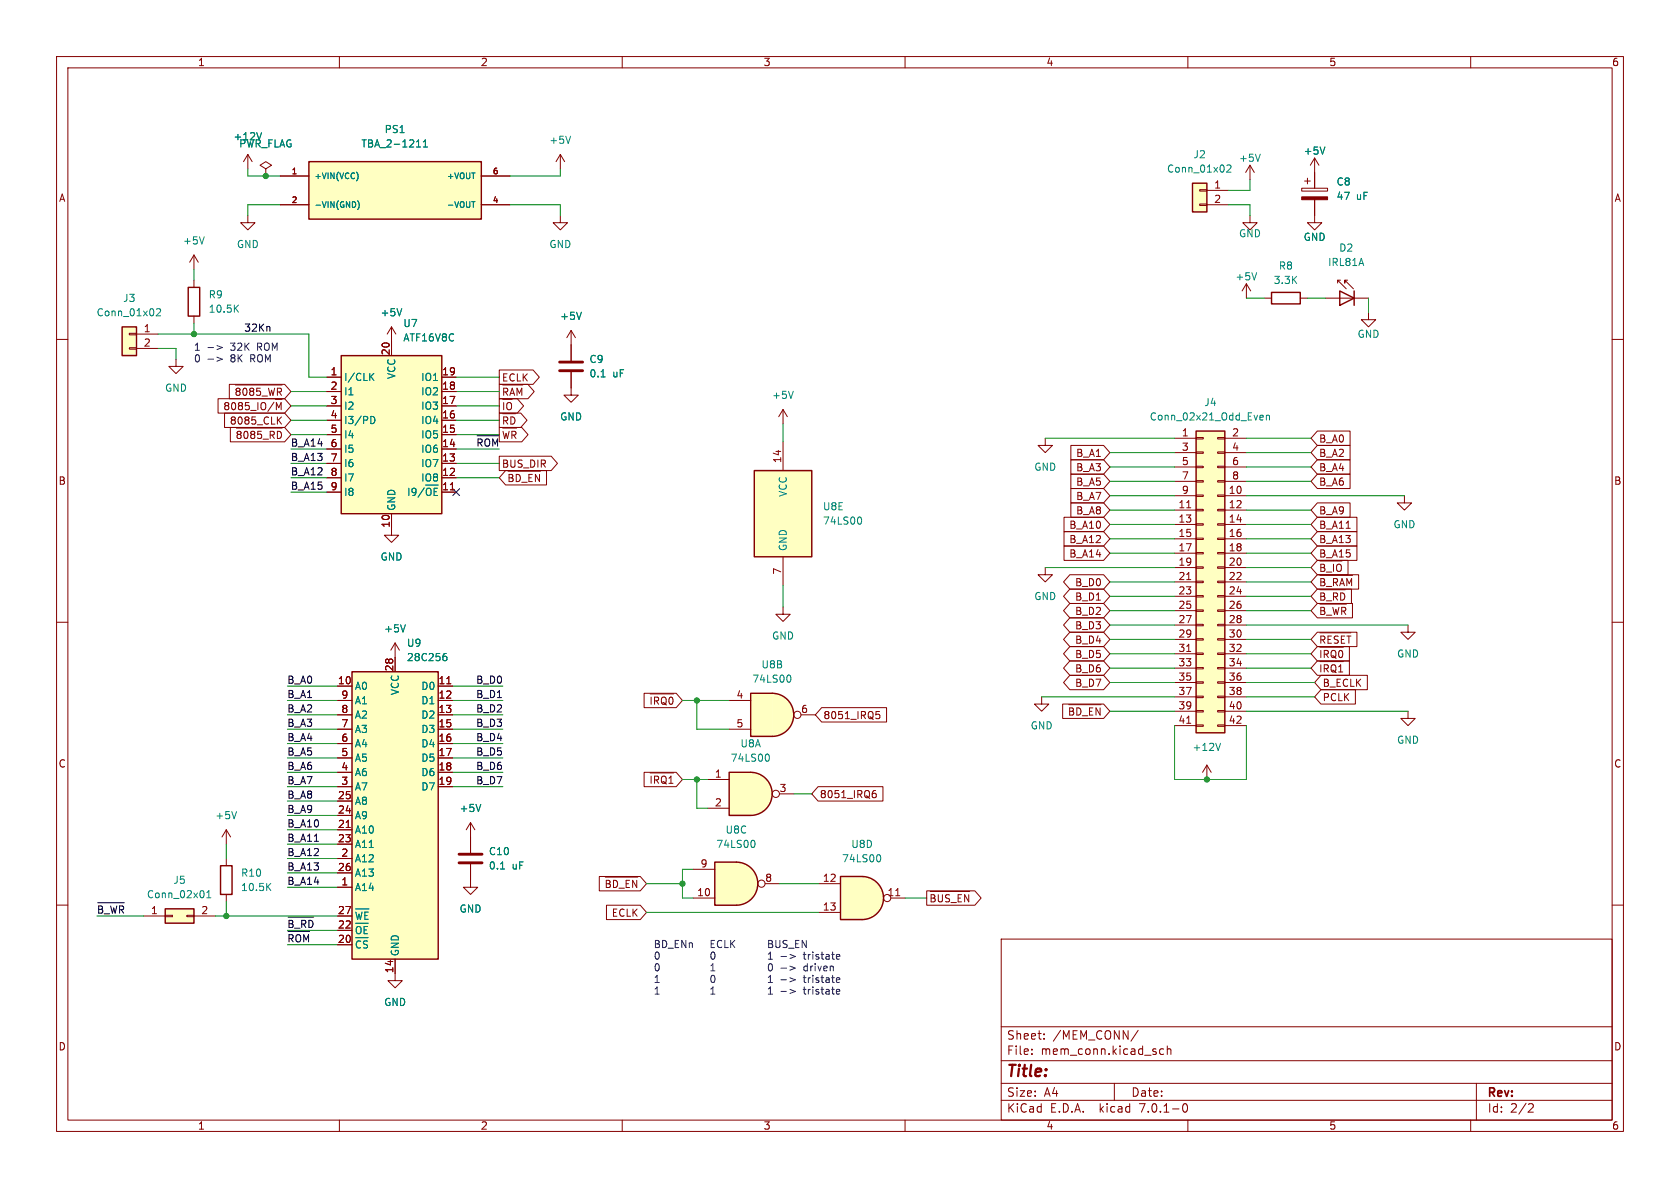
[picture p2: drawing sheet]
<svg xmlns="http://www.w3.org/2000/svg" width="297mm" height="210mm" viewBox="0 0 297 210" stroke-linecap="round" stroke-linejoin="round" font-family="sans-serif">
<g fill="none" stroke="#840000" stroke-width=".18">
<path d="M10 10h277v190h-277zM12 12h273v186h-273zM60 10v2M110 10v2M160 10v2M210 10v2M260 10v2M10 60h2M285 60h2M10 110h2M285 110h2M10 160h2"/>
<path d="M285 160h2M177 166h108v32h-108zM60 198v2M110 198v2M160 198v2M177 194.5h108M177 191.5h108M177 187.5h108M177 181.5h108M182.4 186.3v.1M182.4 185.5v.1M184.6 183.6v.1"/>
<path d="M184.6 182.8v.1M197 191.5v3M201.2 182.1l-1.3 2M205.7 185.5l-.4-.1-.3 .3v.4l.1 .2h.6M206.4 185.5l.2-.1 .3 .1 .1 .9M206.4 184.9v1.5M209.2 195.2l.2-.1a.81 .81 0 0 1 .6 .6 .81 .81 0 0 1-.3 .8l-.1 .1a.81 .81 0 0 1-.4-1.4zM210 198v2M260 198v2M261 191.5v6.5M270.4 195.1l.5 .1 .2 .3-1 1.1h1"/>
</g>
<path d="M136.5 122.6a3.8 3.8 0 0 1 3.8 3.8 3.8 3.8 0 0 1-3.8 3.8z" fill="#ffffc2" stroke="#ffffc2" stroke-width=".18"/>
<path d="M132.7 122.6h3.8v7.6h-3.8z" fill="#ffffc2"/>
<path d="M132.7 122.6h3.8a3.8 3.8 0 0 1 3.8 3.8 3.8 3.8 0 0 1-3.8 3.8h-3.8z" fill="none" stroke="#840000" stroke-width=".25"/>
<g fill="none" stroke="#840000" stroke-width=".18">
<path d="M101 58.4l-.8 1.3M101 58.4v2.6M101 58.4l.7 1.3M128.9 123.8h3.8M128.9 128.9h3.8M141.6 126.4h2.5"/>
<circle cx="141" cy="126.4" r=".63"/>
</g>
<path d="M102.8 55.2l-.4 1.3M139.5 119.3a.79 .79 0 0 1 0 1.3" fill="none" stroke="#008484" stroke-width=".18"/>
<path d="M132.7 136.5a3.8 3.8 0 0 1 3.8 3.8 3.8 3.8 0 0 1-3.8 3.8z" fill="#ffffc2" stroke="#ffffc2" stroke-width=".18"/>
<path d="M128.9 136.5h3.8v7.6h-3.8z" fill="#ffffc2"/>
<path d="M128.9 136.5h3.8a3.8 3.8 0 0 1 3.8 3.8 3.8 3.8 0 0 1-3.8 3.8h-3.8z" fill="none" stroke="#840000" stroke-width=".25"/>
<g fill="none" stroke="#840000" stroke-width=".18">
<path d="M101 65.8v4.1h1.2l-1.2 1.2-1.3-1.2h1.3M101 61v2.8M125.1 137.8h3.8M125.1 142.9h3.8M137.8 140.3h2.5"/>
<circle cx="137.2" cy="140.3" r=".63"/>
</g>
<path d="M106.3 66.6h.7M135.7 133.3a.79 .79 0 0 1 0 1.3" fill="none" stroke="#008484" stroke-width=".18"/>
<path d="M98.9 65.5h4.1M98.9 64h4.1" fill="none" stroke="#840000" stroke-width=".51"/>
<path d="M152.4 154.9a3.8 3.8 0 0 1 3.8 3.9 3.8 3.8 0 0 1-3.8 3.8z" fill="#ffffc2" stroke="#ffffc2" stroke-width=".18"/>
<path d="M148.6 154.9h3.8v7.7h-3.8z" fill="#ffffc2"/>
<path d="M148.6 154.9h3.8a3.8 3.8 0 0 1 3.8 3.9 3.8 3.8 0 0 1-3.8 3.8h-3.8z" fill="none" stroke="#840000" stroke-width=".25"/>
<g fill="none" stroke="#840000" stroke-width=".18">
<path d="M69.2 93.3v1.3h1.3l-1.3 1.3-1.3-1.3h1.3M144.8 156.2h3.8M157.5 158.8h2.5M158.4 158.3h.7M144.8 161.3h3.8"/>
<circle cx="156.8" cy="158.7" r=".63"/>
</g>
<path d="M155.4 151.1a.79 .79 0 0 1 0 1.3" fill="none" stroke="#008484" stroke-width=".18"/>
<path d="M130.2 152.4a3.8 3.8 0 0 1 3.8 3.8 3.8 3.8 0 0 1-3.8 3.8z" fill="#ffffc2" stroke="#ffffc2" stroke-width=".18"/>
<path d="M126.4 152.4h3.8v7.6h-3.8z" fill="#ffffc2"/>
<g fill="none" stroke="#840000" stroke-width=".25">
<path d="M54.6 28.6h30.5v10.1h-30.5zM210.8 32.4h2.6v5.1h-2.6zM21.6 57.8h2.5v5.1h-2.5zM33.3 50.8h2v5.1h-2zM224.8 51.7h5.1v2h-5.1zM236.9 51.4l2.5 1.3-2.5 1.3zM239.4 51.4v2.6M60.3 62.9h17.8v27.9h-17.8zM211.5 76.2h5v53.3h-5zM133.3 83.2h10.2v15.2h-10.2zM62.2 118.7h15.3v50.8h-15.3zM39 153h2v5.1h-2z"/>
<path d="M126.4 152.4h3.8a3.8 3.8 0 0 1 3.8 3.8 3.8 3.8 0 0 1-3.8 3.8h-3.8zM29.2 160.7h5.1v2.5h-5.1z"/>
</g>
<g fill="none" stroke="#840000" stroke-width=".18">
<path d="M43.8 38.1v1.3h1.3l-1.3 1.2-1.3-1.2h1.3M43.8 27.3l-.7 1.3M43.8 27.3v2.5M43.8 27.3l.8 1.3M47 29.8l1-.6-1-.6-1 .6 1 .6v1.3M47 31.1h.1M49.5 36.2h5.1M49.5 31.1h5.1M85.1 36.2h5.1M85.1 31.1h5.1M99.1 38.1v1.3h1.2l-1.2 1.2-1.3-1.2h1.3M99.1 27.3l-.8 1.3"/>
<path d="M99.1 27.3v2.5M99.1 27.3l.7 1.3M212.1 36.1h1.3v.2h-1.3zM212.1 33.5h1.3v.3h-1.3zM213.4 33.7h3.8M213.4 36.2h3.8M221 38.1v1.3h1.2l-1.2 1.2-1.3-1.2h1.3M221 29.2l-.8 1.3M221 29.2v2.6M221 29.2l.7 1.3M230.1 33.3h4.6v.5h-4.6zM230.6 32h1"/>
<path d="M231.1 31.5v1M232.4 35.3v4.1h1.3l-1.3 1.2-1.3-1.2h1.3M232.4 27.9v5.4M232.4 27.9l-.8 1.3M232.4 27.9l.8 1.3M22.9 58.9h1.2v.3h-1.2zM24.1 59.1h3.8M34.3 45.1v2.5M34.3 49.5v1.3M34.3 55.9v1.3M34.3 45.1l-.8 1.3M34.3 45.1l.8 1.3"/>
<path d="M69.2 57.8v5.1M69.2 57.8l-.7 1.3M69.2 57.8l.8 1.3M220.3 50.2l-.7 1.2M220.3 50.2v2.5M220.3 50.2l.8 1.2M223.5 52.7h1.3M229.9 52.7h1.2M234.3 52.7h7.6M236.5 50v-.5l1.5 1.6M236.5 49.5h.5M238.3 49.5h-.6v.5v-.5l1.6 1.6"/>
<path d="M241.9 55.2v1.3h1.3l-1.3 1.3-1.2-1.3h1.2M22.9 61.5h1.2v.2h-1.2zM24.1 61.6h3.8M31.1 63.5v1.3h1.3l-1.3 1.2-1.3-1.2h1.3M38.5 70.5h11.8l1.1 1.3-1.1 1.2h-11.8zM39.7 73h10.6l1.1 1.3-1.1 1.3h-10.6zM39.7 71.4l.3-.2h.2l.3 .2M40.5 67.9h9.8l1.1 1.3-1.1 1.3h-9.8zM40.7 75.6h9.6l1.1 1.2-1.1 1.3h-9.6zM41.6 68.1h8.3M41.7 68.9l.3-.3h.2l.2 .3M41.8 75.7h8.1"/>
<path d="M41.9 76.5l.2-.3h.3l.2 .3M43 68.9l.2-.3 .4 .3M43.2 76.5l.2-.3 .4 .3M43.4 71.2v.6M44.1 68.9l.3-.3h.2l.3 .3M44.3 76.5l.3-.3h.2l.2 .3M45.6 71.2v1.2M46 68.6h-.6l-.1 .6M46.2 76.2h-.6l-.1 .6M47.5 68.6l.3 1.3M48.4 71.1l-1.1 1.6M48.5 76.5l-.2-.3h-.5v1.3"/>
<path d="M48.6 68.6l-.3 1.3M48.9 72.4v-1.2l.4 .9 .4-.9v1.2M49.2 74.2l.6 .8M49.7 76.5l-.2-.2-.5-.1v1.3M49.8 68.9l-.3-.3h-.5v1.3M49.8 73.7l-.8 .7M57.8 66.7h2.5M57.8 79.4h2.5M57.8 76.8h2.5M57.8 74.3h2.5M57.8 71.8h2.5M57.8 69.2h2.5"/>
<path d="M78.1 66.7h2.5M78.1 79.4h2.5M78.1 76.8h2.5M78.1 74.3h2.5M78.1 71.8h2.5M78.1 69.2h2.5M88.3 70.5h3.2l1.1 1.3-1.1 1.2h-3.2zM88.3 67.9h5l1.1 1.3-1.1 1.3h-5zM88.3 65.4h5.9l1.1 1.3-1.1 1.2h-5.9zM88.3 73h3.8l1.1 1.3-1.1 1.3h-3.8zM88.3 75.6h3.9l1.2 1.2-1.2 1.3h-3.9zM88.9 68.1h3.5"/>
<path d="M88.9 76.2l.3 1.3M89 71.2v1.2M89 73.7v1.3M89.8 68.9l-.3-.3h-.5v1.3M90 76.2l-.3 1.3M90.1 69.9l.5-1.3 .4 1.3M90.3 73.7v1.3M90.5 76.2v1.3M91.4 69.9v-1.3l.4 .9 .4-.9v1.3M101 61v2.8M101 65.8v2.8M138.4 72.4v2.5"/>
<path d="M138.4 78.1v5.1M138.4 72.4l-.7 1.3M138.4 72.4l.8 1.3M184.8 77.5v1.2h1.3l-1.3 1.3-1.3-1.3h1.3M189.3 78.7h5.8l1.1 1.3-1.1 1.3h-5.8zM207.6 77.5h3.9M211.5 79.9h1.2v.2h-1.2zM211.5 77.3h1.2v.3h-1.2zM215.3 79.9h1.2v.2h-1.2zM215.3 77.3h1.2v.3h-1.2zM216.5 77.5h3.8M232.9 78.7h5.8v2.6h-5.8l-1.1-1.3z"/>
<path d="M232.9 76.2h5.8v2.5h-5.8l-1.1-1.2zM57.8 87h2.5M57.8 84.5h2.5M57.8 81.9h2.5M69.2 90.8v2.5M78.1 87h2.5M78.1 84.5h2.5M78.1 81.9h2.5M79.6 86.6h.7M88.3 80.6h9.1l1.2 1.3-1.2 1.3h-9.1zM89.4 83.2h7.2v2.5h-7.2l-1.1-1.2zM89.8 83.3h5.8"/>
<path d="M90.7 84.1l-.3-.2h-.4v1.2M91.9 84.2l-.2-.3h-.4v1.2M94.1 83.9h-.6v1.2M95.4 83.9v1.2l-.7-1.2v1.2M138.4 98.4v5.1M188.1 94h7l1.1 1.3-1.1 1.2h-7zM188.1 96.5h7l1.1 1.3-1.1 1.3h-7zM188.1 91.4h7l1.1 1.3-1.1 1.3h-7zM189.3 88.9h5.8l1.1 1.3-1.1 1.2h-5.8zM189.3 86.4h5.8l1.1 1.2-1.1 1.3h-5.8zM189.3 81.3h5.8l1.1 1.3-1.1 1.2h-5.8zM189.3 83.8h5.8l1.1 1.3-1.1 1.3h-5.8z"/>
<path d="M207.6 87.6h3.9M207.6 90.2h3.9M207.6 92.7h3.9M207.6 95.3h3.9M207.6 97.8h3.9M207.6 80h3.9M207.6 82.6h3.9M207.6 85.1h3.9M209.8 89.8h.7M211.5 97.7h1.2v.2h-1.2zM211.5 95.1h1.2v.3h-1.2zM211.5 92.6h1.2v.2h-1.2z"/>
<path d="M211.5 90h1.2v.3h-1.2zM211.5 87.5h1.2v.3h-1.2zM211.5 85h1.2v.2h-1.2zM211.5 82.4h1.2v.3h-1.2zM215.3 97.7h1.2v.2h-1.2zM215.3 95.1h1.2v.3h-1.2zM215.3 92.6h1.2v.2h-1.2zM215.3 90h1.2v.3h-1.2zM215.3 87.5h1.2v.3h-1.2zM215.3 85h1.2v.2h-1.2zM215.3 82.4h1.2v.3h-1.2zM216.5 87.6h3.8"/>
<path d="M216.5 90.2h3.8M216.5 92.7h3.8M216.5 95.3h3.8M216.5 97.8h3.8M216.5 80h3.8M216.5 82.6h3.8M216.5 85.1h3.8M232.9 88.9h5.8v2.5h-5.8l-1.1-1.2zM232.9 83.8h5.8v2.6h-5.8l-1.1-1.3zM232.9 81.3h5.8v2.5h-5.8l-1.1-1.2zM232.9 91.4h7v2.6h-7l-1.1-1.3zM232.9 94h7v2.5h-7l-1.1-1.2z"/>
<path d="M232.9 96.5h7v2.6h-7l-1.1-1.3zM232.9 99.1h5.4v2.5h-5.4l-1.1-1.3zM233.3 99.2h3.9M234.2 100l-.3-.3h-.4v1.3M235.7 99.7v1.3M248.3 87.6v1.3h1.3l-1.3 1.3-1.3-1.3h1.3M69.8 113.7v5M69.8 113.7l-.7 1.2M69.8 113.7l.8 1.2M138.4 107.3v1.3h1.3l-1.3 1.3-1.2-1.3h1.2M184.8 100.3v1.3h1.3l-1.3 1.3-1.3-1.3h1.3M189.1 109.2h6l1.1 1.3-1.1 1.3h-6l-1.1-1.3z"/>
<path d="M189.1 106.7h6l1.1 1.3-1.1 1.2h-6l-1.1-1.2zM189.1 104.1h6l1.1 1.3-1.1 1.3h-6l-1.1-1.3zM189.1 101.6h6l1.1 1.3-1.1 1.2h-6l-1.1-1.2zM189.1 111.8h6l1.1 1.2-1.1 1.3h-6l-1.1-1.3zM189.1 114.3h6l1.1 1.3-1.1 1.2h-6l-1.1-1.2zM189.1 116.8h6l1.1 1.3-1.1 1.3h-6l-1.1-1.3zM189.1 119.4h6l1.1 1.3-1.1 1.2h-6l-1.1-1.2zM207.6 100.3h3.9M207.6 102.9h3.9M207.6 105.4h3.9M207.6 108h3.9M207.6 110.5h3.9"/>
<path d="M207.6 113h3.9M207.6 115.6h3.9M207.6 118.1h3.9M209.8 102.5h.7M209.8 115.2h.7M211.5 118h1.2v.2h-1.2zM211.5 115.4h1.2v.3h-1.2zM211.5 112.9h1.2v.3h-1.2zM211.5 110.4h1.2v.2h-1.2zM211.5 107.8h1.2v.3h-1.2zM211.5 105.3h1.2v.2h-1.2zM211.5 102.7h1.2v.3h-1.2z"/>
<path d="M211.5 100.2h1.2v.3h-1.2zM215.3 118h1.2v.2h-1.2zM215.3 115.4h1.2v.3h-1.2zM215.3 112.9h1.2v.3h-1.2zM215.3 110.4h1.2v.2h-1.2zM215.3 107.8h1.2v.3h-1.2zM215.3 105.3h1.2v.2h-1.2zM215.3 102.7h1.2v.3h-1.2zM215.3 100.2h1.2v.3h-1.2zM216.5 100.3h3.8M216.5 102.9h3.8M216.5 105.4h3.8"/>
<path d="M216.5 108h3.8M216.5 110.5h3.8M216.5 113h3.8M216.5 115.6h3.8M216.5 118.1h3.8M232.9 111.8h7v2.5h-7l-1.1-1.3zM232.9 114.3h5.7v2.5h-5.7l-1.1-1.2zM232.9 116.8h5.7v2.6h-5.7l-1.1-1.3zM232.9 104.1h6v2.6h-6l-1.1-1.3zM232.9 101.6h7.3v2.5h-7.3l-1.1-1.2zM232.9 106.7h6.2v2.5h-6.2l-1.1-1.2zM233.3 111.9h5.5"/>
<path d="M233.3 114.4h4.2M233.3 116.9h4.2M233.3 104.2h4.6M233.3 101.7h5.8M233.3 106.8h4.7M233.5 102.3v1.2M233.5 104.8v1.3M233.5 107.4v1.2M233.5 115v1.2M233.5 117.5v1.3M233.5 119.4h8.2v2.5h-8.2l-1.1-1.2zM234.1 115v1.2"/>
<path d="M234.1 117.5v1.3M234.2 112.7l-.2-.3h-.5v1.3M235.4 112.4h-.6v1.3M235.6 107.4l.3 1.2M235.7 102.3v1.2M235.7 104.8v1.3M236.3 100.2a.42 .42 0 0 1 .4-.5 .42 .42 0 0 1 .4 .5M236.6 112.5l-.5-.1-.2 .3M236.7 107.4l-.3 1.2M236.8 103.5l.5-1.2 .4 1.2M237 104.8v1.3M237 117.5v1.3"/>
<path d="M237.2 107.4v1.2M237.7 112.4h-.6v1.3M238.1 112.4h.7M238.1 103.5v-1.2l.4 .9 .4-.9v1.2M238.5 112.4v1.3M248.9 110.5v1.3h1.3l-1.3 1.2-1.3-1.2h1.3M59.7 121.3h2.5M59.7 123.8h2.5M59.7 126.4h2.5M59.7 128.9h2.5M59.7 131.4h2.5M59.7 134h2.5"/>
<path d="M59.7 136.5h2.5M59.7 139.1h2.5M77.5 121.3h2.5M77.5 123.8h2.5M77.5 126.4h2.5M77.5 128.9h2.5M77.5 131.4h2.5M77.5 134h2.5M77.5 136.5h2.5M77.5 139.1h2.5M79 120.9h.7M113.9 136.5h5.6l1.1 1.3-1.1 1.3h-5.6z"/>
<path d="M113.9 122.6h5.6l1.1 1.2-1.1 1.3h-5.6zM114.9 136.6h4.2M114.9 122.7h4.2M115.1 123.2v1.3M115.1 137.2v1.3M116.4 123.5l-.2-.3h-.5v1.3M116.4 137.4l-.2-.2h-.5v1.3M116.9 137.6a.42 .42 0 0 1 .4-.4 .42 .42 0 0 1 .5 .4M116.9 123.7a.42 .42 0 0 1 .4-.5 .42 .42 0 0 1 .5 .5M118.3 123.5l.3-.3 .3 .3M118.4 137.5l.2-.3v1.3M144.6 139.1h11.5v2.5h-11.5l-1.1-1.3z"/>
<path d="M145.3 125.1h11.4v2.5h-11.4l-1.2-1.2zM154.8 139.7l-.4 .1M154.9 125.8h.6M155 126.3h.3l.3 .2-.2 .5h-.4M184.1 123.2v1.3h1.3l-1.3 1.2-1.2-1.2h1.2M187.9 124.5h7.2l1.1 1.2-1.1 1.3h-7.2zM188.9 124.6h5.8M189.8 125.4l-.3-.3h-.4v1.3M191 125.4l-.1-.2-.5-.1v1.3M193.2 125.1h-.6v1.3M194.5 125.1v1.3l-.7-1.3v1.3M207.6 120.7h3.9"/>
<path d="M207.6 123.2h3.9M207.6 125.7h3.9M207.6 128.3h3.9M209.8 127.9h.7M211.5 128.1h1.2v.3h-1.2zM211.5 125.6h1.2v.3h-1.2zM211.5 123.1h1.2v.2h-1.2zM211.5 120.5h1.2v.3h-1.2zM213.4 135.3l-.8 1.2M213.4 135.3v2.5M213.4 135.3l.7 1.2M215.3 128.1h1.2v.3h-1.2z"/>
<path d="M215.3 125.6h1.2v.3h-1.2zM215.3 123.1h1.2v.2h-1.2zM215.3 120.5h1.2v.3h-1.2zM216.5 120.7h3.8M216.5 123.2h3.8M216.5 125.7h3.8M216.5 128.3h3.8M233.5 121.9h6.1v2.6h-6.1l-1.1-1.3zM248.9 125.7v1.3h1.3l-1.3 1.3-1.3-1.3h1.3M40 146.7v2.5M40 151.8v1.2M40 158.1v1.3"/>
<path d="M40 146.7l-.8 1.3M40 146.7l.8 1.3M59.7 156.8h2.5M59.7 151.8h2.5M59.7 146.7h2.5M59.7 149.2h2.5M59.7 144.1h2.5M59.7 141.6h2.5M59.7 154.3h2.5M61.2 146.3h.7M83.2 152.8v4h1.3l-1.3 1.3-1.3-1.3h1.3M83.2 145.4l-.8 1.3"/>
<path d="M83.2 145.4v5.3M83.2 145.4l.7 1.3M105.9 154.9h7.3l1.1 1.3-1.1 1.3h-7.3zM107 155h5.7M107.9 155.9l-.3-.3h-.4v1.3M109.1 155.9l-.2-.2-.4-.1v1.3M111.3 155.6h-.6v1.3M112.6 155.6v1.3l-.8-1.3v1.3M122.6 158.8h3.8M122.6 153.7h3.8M135.3 156.2h2.5M154.4 140.2l.4 .1 .1 .2v.4l-.5 .1"/>
<path d="M163.8 157.5h8.5l1.2 1.3-1.2 1.2h-8.5zM164.4 157.6h7M165.3 158.4l-.3-.2h-.4v1.2M165.9 158.2v1M166.6 158.2v1M167.9 158.2h-.5l-.3 .2M170 158.2h-.6v1.2M171.3 158.2v1.2l-.8-1.2v1.2M25.4 161.9h3.8M29.2 161.8h1.3v.3h-1.3zM33 161.8h1.3v.3h-1.3zM34.3 161.9h3.8"/>
<path d="M59.7 161.9h2.5M59.7 167h2.5M59.7 164.5h2.5M69.8 169.5v3.9h1.3l-1.3 1.2-1.2-1.2h1.2M107.2 160h6l1.1 1.3-1.1 1.3h-6z"/>
<circle cx="134.6" cy="156.2" r=".63"/>
</g>
<g fill="none" stroke="#008484" stroke-width=".18">
<path d="M46.2 23.4l-.4 1.3M63.1 30.5a1.19 1.19 0 0 1 0 1.4M63.2 35.5a1.17 1.17 0 0 1 0 1.6M73.6 26h.8M74.8 26h.8M74.8 25.1l.4-.4v1.3M83.4 35.6h.6M100.9 24.1l-.4 1.3M216.9 29.3l.5-.1 .2 .3-.8 .9h.8M222.8 27.3l-.4 1.2M234.2 26l-.4 1.3M27.7 54.7l.5-.1 .2 .3-.8 .9h.8"/>
<path d="M36.1 41.9l-.4 1.2M41.6 54.5l.6 .7M42.2 53.9l-.8 .8M71 54.6l-.4 1.2M102.8 55.2l-.4 1.3M222.2 48.2l-.5 1.3M65.6 73.6a.64 .64 0 0 1 .7 .6 .64 .64 0 0 1-.7 .7M65.6 66.5l.5 .8M66.1 66l-.7 .7M106.3 66.6h.7M140.2 69.2l-.4 1.2M222.9 73.4l.4 .1v.2l-.6 .1"/>
<path d="M223.3 74.2h-.4M223.9 73.5l.2-.1 .3 .1v.7M223.9 73.4v.8M72.3 86.3v1.3M72.8 86.6l.3-.3h.2l.2 .3M75 86.3l-1.1 1.6M75.4 86.7a.42 .42 0 0 1 .4-.4 .42 .42 0 0 1 .4 .4M77.4 86.3h-.6v1.3M152 91.4a.79 .79 0 0 1 0 1.3M71.7 110.4l-.5 1.3M78.5 116h.3l.2 .2v.5l-.5 .1M78.9 115.5l-.4 .1"/>
<path d="M215.8 131.4l-.4 1.3M36.6 158.7h.7M36.6 157.8l.3-.4v1.3M41.8 143.5l-.4 1.2M47.3 156.7l.6 .7M47.9 156.2l-.7 .7M85 142.2l-.4 1.3M88.5 153.6h.7M133.2 148.5a.79 .79 0 0 1 0 1.3M62.9 160.7h2.3M62.9 161.2l.3 1.3M64 161.2l-.3 1.3"/>
<path d="M64.4 163.8v1.3M65.1 161.2h-.6v1.3"/>
</g>
<g fill="#ffffc2" stroke="#ffffc2" stroke-width=".18">
<path d="M60.3 62.9h17.8v27.9h-17.8z"/>
<path d="M210.8 32.4h2.6v5.1h-2.6z"/>
<path d="M54.6 28.6h30.5v10.1h-30.5z"/>
<path d="M21.6 57.8h2.5v5.1h-2.5z"/>
<path d="M29.2 160.7h5.1v2.5h-5.1z"/>
<path d="M62.2 118.7h15.3v50.8h-15.3z"/>
<path d="M133.3 83.2h10.2v15.2h-10.2z"/>
<path d="M211.5 76.2h5v53.3h-5z"/>
</g>
<path d="M230.1 34.8h4.6v.5h-4.6z" fill="#840000" stroke="#840000" stroke-width=".18"/>
<path d="M81.2 152.5h4M81.2 151h4" fill="none" stroke="#840000" stroke-width=".51"/>
<path d="M84.3 77h3.8M17.3 159.6h4.7M50.9 164.7h3.8M50.9 162.1h4.6" fill="none" stroke="#000" stroke-width=".18"/>
<g fill="none" stroke="#0000c2" stroke-width=".18">
<path d="M36.8 61.4h.9M36.8 63.5h.9M38.3 61.1l1 .3-1 .4M38.3 63.1l1 .4-1 .4M125.7 171.6h.7M125.7 170.7l.3-.3v1.2M125.7 174.8l.3-.3v1.2M125.7 175.7h.7M125.8 168.4a.69 .69 0 0 0 .3 1.2l.2-.2 .1-.3-.1-.7M125.8 172.5l.2-.1a.68 .68 0 0 1 .4 .6 .68 .68 0 0 1-.4 .7l-.2-.1-.1-.4zM135.8 169.6h.8M135.8 168.7l.4-.4v1.3"/>
<path d="M135.8 172.8l.4-.4v1.3M135.8 174.8l.4-.3v1.2M135.8 173.7h.8M135.8 175.7h.8M135.9 166.2h.4l.3 .3-.3 .3 .3 .2v.3l-.2 .2h-.5zM135.9 166.8h.4M136 170.4h.1a.68 .68 0 0 1 .5 .6 .68 .68 0 0 1-.5 .6 .84 .84 0 0 1-.1-1.2zM137.2 166.2v1.1l.2 .2 .4-.1 .1-.1v-1.1M138.1 169.1h.9M138.1 171.1h.9M138.1 173.2h.9M138.1 175.3h.9"/>
<path d="M139.2 166.3l-.5-.1-.3 .3 .2 .3 .5 .2v.4l-.2 .1-.5-.1M139.4 167.6h1M139.6 168.7l1 .4-1 .3M139.6 170.8l1 .3-1 .4M139.6 172.8l1 .4-1 .4M139.6 174.9l1 .4-1 .3M140.7 166.8h.4M141.3 166.2h-.6v1.3h.6M142.5 166.2v1.3l-.7-1.3v1.3M147.9 169.5h.5M147.9 168.8l.4-.1 .2 .3-.6 .1M147.9 172.9l.4-.1 .2 .3-.6 .2"/>
<path d="M147.9 175l.4-.1 .2 .3-.6 .1M147.9 173.6h.5M147.9 175.7h.5"/>
</g>
<g fill="none" stroke="#008400" stroke-width=".18">
<path d="M43.8 29.8v1.3h5.7M49.5 36.2h-5.7v1.9M90.2 36.2h8.9v1.9M99.1 29.8v1.3h-8.9M217.2 36.2h3.8v1.9M221 31.8v1.9h-3.8M27.9 59.1h26.7v7.6h3.2M34.3 47.6v1.9M34.3 57.2v1.9M220.3 52.7h3.2M231.1 52.7h3.2M241.9 52.7v2.5"/>
<path d="M27.9 61.6h3.2v1.9M51.4 74.3h6.4M51.4 79.4h6.4M51.4 76.8h6.4M51.4 71.8h6.4M51.4 69.2h6.4M80.6 74.3h7.7M80.6 79.4h7.7M80.6 76.8h7.7M80.6 66.7h7.7M80.6 71.8h7.7M80.6 69.2h7.7"/>
<path d="M138.4 74.9v3.2M184.8 77.5h22.8M220.3 77.5h11.5M51.4 84.5h6.4M51.4 81.9h6.4M51.4 87h6.4M80.6 84.5h7.7M80.6 81.9h7.7M196.2 97.8h11.4M196.2 92.7h11.4M196.2 95.3h11.4M196.2 82.6h11.4"/>
<path d="M196.2 90.2h11.4M196.2 85.1h11.4M196.2 87.6h11.4M196.2 80h11.4M220.3 97.8h11.5M220.3 92.7h11.5M220.3 95.3h11.5M220.3 82.6h11.5M220.3 90.2h11.5M220.3 85.1h11.5M220.3 87.6h28M220.3 80h11.5"/>
<path d="M138.4 103.5v3.8M184.8 100.3h22.8M196.2 110.5h11.4M196.2 102.9h11.4M196.2 113h11.4M196.2 105.4h11.4M196.2 108h11.4M196.2 115.6h11.4M196.2 118.1h11.4M220.3 100.3h11.5M220.3 110.5h28.6M220.3 102.9h11.5"/>
<path d="M220.3 113h11.5M220.3 105.4h11.5M220.3 108h11.5M220.3 115.6h11.5M220.3 118.1h11.5M50.8 136.5h8.9M50.8 134h8.9M50.8 131.4h8.9M50.8 128.9h8.9M50.8 139.1h8.9M50.8 123.8h8.9M50.8 121.3h8.9"/>
<path d="M50.8 126.4h8.9M80 136.5h8.9M80 134h8.9M80 131.4h8.9M80 128.9h8.9M80 139.1h8.9M80 123.8h8.9M80 121.3h8.9M80 126.4h8.9M120.6 123.8h8.3M120.6 137.8h4.5M123.2 123.8v5.1h5.7"/>
<path d="M123.2 137.8v5.1h1.9M184.1 123.2h23.5M196.2 120.7h11.4M196.2 125.7h11.4M207.6 128.3v9.5h12.7v-9.5M220.3 120.7h12.1M220.3 123.2h12.1M220.3 125.7h28.6M40 149.2v2.6M40 159.4v2.5M50.8 151.8h8.9M50.8 156.8h8.9"/>
<path d="M50.8 154.3h8.9M50.8 146.7h8.9M50.8 149.2h8.9M50.8 144.1h8.9M50.8 141.6h8.9M114.3 156.2h6.3M122.6 153.7h-2v5.1h2M137.8 156.2h7M140.3 140.3h3.2M160 158.8h3.8M17.1 161.9h8.3M38.1 161.9h21.6"/>
<path d="M50.8 164.5h8.9M50.8 167h8.9M114.3 161.3h30.5"/>
</g>
<path d="M80 86.4l1.3 1.2M81.3 86.4l-1.3 1.2" fill="none" stroke="#000084" stroke-width=".18"/>
<g fill="#008400" stroke="#008400" stroke-width=".18">
<circle cx="34.3" cy="59.1" r=".46"/>
<circle cx="47" cy="31.1" r=".46"/>
<circle cx="123.2" cy="123.8" r=".46"/>
<circle cx="40" cy="161.9" r=".46"/>
<circle cx="213.4" cy="137.8" r=".46"/>
<circle cx="123.2" cy="137.8" r=".46"/>
<circle cx="120.6" cy="156.2" r=".46"/>
</g>
<text font-size="2.8" fill="#840000" x="178" y="190.8">Title:</text>
<g font-size="2.1" fill="#840000">
<text x="178" y="183.9">Sheet:</text>
<text x="186.2" y="183.9">/MEM_CONN/</text>
<text x="178" y="186.6">File:</text>
<text x="184" y="186.6">mem_conn.kicad_sch</text>
<text x="178" y="196.8">KiCad</text>
<text x="178" y="194">Size:</text>
<text x="184.6" y="194">A4</text>
<text x="185.7" y="196.8">E.D.A.</text>
<text x="194.4" y="196.8">kicad</text>
<text x="200" y="194">Date:</text>
<text x="201.5" y="196.8">7.0.1-0</text>
<text x="263" y="194.2">Rev:</text>
<text x="263" y="196.8">Id:</text>
<text x="267" y="196.8">2/2</text>
</g>
<g font-size="1.8" fill="#840000">
<text x="35" y="11.8">1</text>
<text x="85" y="11.8">2</text>
<text x="135" y="11.8">3</text>
<text x="185" y="11.8">4</text>
<text x="235" y="11.8">5</text>
<text x="285" y="11.8">6</text>
<text x="10.4" y="35.8">A</text>
<text x="214.6" y="33.4">1</text>
<text x="214.6" y="35.9">2</text>
<text x="285.4" y="35.8">A</text>
<text x="25.4" y="58.8">1</text>
<text x="25.4" y="61.3">2</text>
<text x="69" y="62.9" transform="rotate(-90 69 62.9)">20</text>
<text x="41.4" y="70.7">~{8085_WR}</text>
<text x="58.4" y="66.4">1</text>
<text x="58.4" y="69">2</text>
<text x="58.4" y="71.5">3</text>
<text x="78.1" y="71.5">17</text>
<text x="78.1" y="69">18</text>
<text x="78.1" y="66.4">19</text>
<text x="88.7" y="70.7">~{RAM}</text>
<text x="88.7" y="67.6">ECLK</text>
<text x="39.4" y="73.3">8085_IO/~{M}</text>
<text x="40.5" y="75.2">8085_CLK</text>
<text x="58.4" y="74">4</text>
<text x="58.4" y="76.6">5</text>
<text x="78.1" y="76.6">15</text>
<text x="78.1" y="74">16</text>
<text x="88.7" y="73.3">~{IO}</text>
<text x="88.7" y="75.8">~{RD}</text>
<text x="208.9" y="77.2">1</text>
<text x="217.8" y="77.2">2</text>
<text x="41.5" y="78.4">~{8085_RD}</text>
<text x="58.4" y="79.1">6</text>
<text x="58.4" y="81.7">7</text>
<text x="78.1" y="81.7">13</text>
<text x="78.1" y="79.1">14</text>
<text x="88.7" y="82.8">BUS_DIR</text>
<text x="88.7" y="78.4">~{WR}</text>
<text x="138.2" y="81.9" transform="rotate(-90 138.2 81.9)">14</text>
<text x="190.1" y="80.9">B_A1</text>
<text x="190.1" y="83.5">B_A3</text>
<text x="208.9" y="79.8">3</text>
<text x="208.9" y="82.3">5</text>
<text x="217.8" y="79.8">4</text>
<text x="217.8" y="82.3">6</text>
<text x="233.2" y="80.9">B_A2</text>
<text x="233.2" y="78.4">B_A0</text>
<text x="233.2" y="83.5">B_A4</text>
<text x="10.3" y="85.8">B</text>
<text x="58.4" y="84.2">8</text>
<text x="58.4" y="86.7">9</text>
<text x="78.1" y="86.7">11</text>
<text x="78.1" y="84.2">12</text>
<text x="89.7" y="86">~{BD_EN}</text>
<text x="190.1" y="88.5">B_A7</text>
<text x="190.1" y="86">B_A5</text>
<text x="208.3" y="89.9">11</text>
<text x="208.9" y="84.8">7</text>
<text x="208.9" y="87.4">9</text>
<text x="217.2" y="87.4">10</text>
<text x="217.2" y="89.9">12</text>
<text x="217.8" y="84.8">8</text>
<text x="233.2" y="86">B_A6</text>
<text x="285.3" y="85.8">B</text>
<text x="69" y="93.3" transform="rotate(-90 69 93.3)">10</text>
<text x="188.9" y="93.6">B_A10</text>
<text x="190.1" y="91.1">B_A8</text>
<text x="208.3" y="92.5">13</text>
<text x="208.3" y="95">15</text>
<text x="217.2" y="92.5">14</text>
<text x="217.2" y="95">16</text>
<text x="233.2" y="91.1">B_A9</text>
<text x="233.2" y="93.6">B_A11</text>
<text x="138.2" y="101.6" transform="rotate(-90 138.2 101.6)">7</text>
<text x="188.9" y="96.2">B_A12</text>
<text x="188.9" y="98.7">B_A14</text>
<text x="208.3" y="97.5">17</text>
<text x="208.3" y="100.1">19</text>
<text x="217.2" y="97.5">18</text>
<text x="217.2" y="100.1">20</text>
<text x="233.2" y="96.2">B_A13</text>
<text x="233.2" y="98.7">B_A15</text>
<text x="233.2" y="101.9">~{B_IO}</text>
<text x="189.9" y="106.3">B_D1</text>
<text x="189.9" y="103.8">B_D0</text>
<text x="208.3" y="102.6">21</text>
<text x="208.3" y="105.2">23</text>
<text x="208.3" y="107.7">25</text>
<text x="217.2" y="102.6">22</text>
<text x="217.2" y="105.2">24</text>
<text x="217.2" y="107.7">26</text>
<text x="233.2" y="106.9">~{B_RD}</text>
<text x="233.2" y="104.4">~{B_RAM}</text>
<text x="189.9" y="111.4">B_D3</text>
<text x="189.9" y="108.9">B_D2</text>
<text x="189.9" y="113.9">B_D4</text>
<text x="208.3" y="110.2">27</text>
<text x="208.3" y="112.8">29</text>
<text x="217.2" y="110.2">28</text>
<text x="217.2" y="112.8">30</text>
<text x="233.2" y="109.5">~{B_WR}</text>
<text x="69.6" y="118.7" transform="rotate(-90 69.6 118.7)">28</text>
<text x="189.9" y="116.5">B_D5</text>
<text x="189.9" y="119">B_D6</text>
<text x="208.3" y="115.3">31</text>
<text x="208.3" y="117.9">33</text>
<text x="217.2" y="115.3">32</text>
<text x="217.2" y="117.9">34</text>
<text x="233.2" y="114.6">~{RESET}</text>
<text x="233.2" y="117.1">~{IRQ0}</text>
<text x="233.2" y="119.6">~{IRQ1}</text>
<text x="59.7" y="121">10</text>
<text x="60.3" y="123.6">9</text>
<text x="77.5" y="121">11</text>
<text x="77.5" y="123.6">12</text>
<text x="114.7" y="125.4">~{IRQ0}</text>
<text x="130.1" y="123.6">4</text>
<text x="189.9" y="121.6">B_D7</text>
<text x="208.3" y="120.4">35</text>
<text x="208.3" y="122.9">37</text>
<text x="208.3" y="125.5">39</text>
<text x="217.2" y="120.4">36</text>
<text x="217.2" y="122.9">38</text>
<text x="217.2" y="125.5">40</text>
<text x="233.8" y="121.6">B_ECLK</text>
<text x="233.8" y="124.1">PCLK</text>
<text x="60.3" y="131.2">6</text>
<text x="60.3" y="128.7">7</text>
<text x="60.3" y="126.1">8</text>
<text x="77.5" y="126.1">13</text>
<text x="77.5" y="128.7">15</text>
<text x="77.5" y="131.2">16</text>
<text x="130.1" y="128.7">5</text>
<text x="141.6" y="126.1">6</text>
<text x="145.6" y="127.3">8051_IRQ5</text>
<text x="188.7" y="127.3">~{BD_EN}</text>
<text x="208.3" y="128">41</text>
<text x="217.2" y="128">42</text>
<text x="10.3" y="135.8">C</text>
<text x="60.3" y="136.3">4</text>
<text x="60.3" y="133.7">5</text>
<text x="77.5" y="133.7">17</text>
<text x="77.5" y="136.3">18</text>
<text x="126.3" y="137.5">1</text>
<text x="285.3" y="135.8">C</text>
<text x="59.7" y="143.9">24</text>
<text x="59.7" y="141.4">25</text>
<text x="60.3" y="138.8">3</text>
<text x="77.5" y="138.8">19</text>
<text x="114.7" y="139.3">~{IRQ1}</text>
<text x="126.3" y="142.6">2</text>
<text x="137.8" y="140.1">3</text>
<text x="144.9" y="141.3">8051_IRQ6</text>
<text x="59.7" y="146.4">21</text>
<text x="59.7" y="149">23</text>
<text x="59.7" y="154.1">26</text>
<text x="60.3" y="151.5">2</text>
<text x="123.8" y="153.4">9</text>
<text x="135.2" y="156">8</text>
<text x="145.4" y="156">12</text>
<text x="26.6" y="161.7">1</text>
<text x="35.5" y="161.7">2</text>
<text x="59.7" y="161.7">27</text>
<text x="60.3" y="156.6">1</text>
<text x="106.8" y="157.7">~{BD_EN}</text>
<text x="123.2" y="158.5">10</text>
<text x="145.4" y="161">13</text>
<text x="156.8" y="158.5">11</text>
<text x="164.3" y="160.3">~{BUS_EN}</text>
<text x="59.7" y="166.8">20</text>
<text x="59.7" y="164.2">22</text>
<text x="108" y="162.2">ECLK</text>
<text x="69.6" y="172.1" transform="rotate(-90 69.6 172.1)">14</text>
<text x="10.3" y="185.8">D</text>
<text x="285.3" y="185.8">D</text>
<text x="35" y="199.8">1</text>
<text x="85" y="199.8">2</text>
<text x="135" y="199.8">3</text>
<text x="185" y="199.8">4</text>
<text x="235" y="199.8">5</text>
<text x="285" y="199.8">6</text>
</g>
<g font-size="1.8" fill="#008484">
<text x="67.9" y="23.7">PS1</text>
<text x="41.2" y="25">+12V</text>
<text x="42.2" y="26.2">PWR_FLAG</text>
<text x="63.8" y="26.2">TBA_2-1211</text>
<text x="97.1" y="25.6">+5V</text>
<text x="210.9" y="28.1">J2</text>
<text x="219" y="28.8">+5V</text>
<text x="230.4" y="27.5">+5V</text>
<text x="206.3" y="30.7">Conn_01x02</text>
<text x="236.2" y="33">C8</text>
<text x="236.2" y="35.5">47</text>
<text x="239.7" y="35.5">uF</text>
<text x="32.3" y="43.4">+5V</text>
<text x="41.8" y="44">GND</text>
<text x="97.1" y="44">GND</text>
<text x="219" y="42.1">GND</text>
<text x="226" y="47.8">R8</text>
<text x="230.4" y="42.7">GND</text>
<text x="234.7" y="47.2">IRL81A</text>
<text x="236.7" y="44.6">D2</text>
<text x="21.7" y="53.5">J3</text>
<text x="36.8" y="52.9">R9</text>
<text x="218.3" y="49.7">+5V</text>
<text x="225.1" y="50.4">3.3K</text>
<text x="17" y="56.1">Conn_01x02</text>
<text x="36.8" y="55.4">10.5K</text>
<text x="67.2" y="56.1">+5V</text>
<text x="71.2" y="58">U7</text>
<text x="99" y="56.7">+5V</text>
<text x="239.9" y="59.9">GND</text>
<text x="71.2" y="60.5">ATF16V8C</text>
<text x="104.1" y="64.3">C9</text>
<text x="29.1" y="69.4">GND</text>
<text x="60.8" y="67.5">I/CLK</text>
<text x="60.8" y="70">I1</text>
<text x="70" y="67.1" transform="rotate(-90 70 67.1)">VCC</text>
<text x="74.3" y="70">IO2</text>
<text x="74.3" y="67.5">IO1</text>
<text x="104.1" y="66.9">0.1</text>
<text x="108.3" y="66.9">uF</text>
<text x="136.4" y="70.7">+5V</text>
<text x="212.8" y="71.9">J4</text>
<text x="60.8" y="72.6">I2</text>
<text x="60.8" y="75.1">I3/PD</text>
<text x="60.8" y="77.7">I4</text>
<text x="74.3" y="77.7">IO5</text>
<text x="74.3" y="75.1">IO4</text>
<text x="74.3" y="72.6">IO3</text>
<text x="99" y="74.5">GND</text>
<text x="203.2" y="74.5">Conn_02x21_Odd_Even</text>
<text x="60.8" y="80.2">I5</text>
<text x="60.8" y="82.7">I6</text>
<text x="74.3" y="82.7">IO7</text>
<text x="74.3" y="80.2">IO6</text>
<text x="182.8" y="83.4">GND</text>
<text x="60.8" y="85.3">I7</text>
<text x="60.8" y="87.8">I8</text>
<text x="71.8" y="88.4">I9/~{OE}</text>
<text x="74.3" y="85.3">IO8</text>
<text x="139.3" y="88" transform="rotate(-90 139.3 88)">VCC</text>
<text x="70" y="90.3" transform="rotate(-90 70 90.3)">GND</text>
<text x="145.4" y="90.4">U8E</text>
<text x="145.4" y="92.9">74LS00</text>
<text x="246.3" y="93.5">GND</text>
<text x="67.2" y="99.3">GND</text>
<text x="139.3" y="97.4" transform="rotate(-90 139.3 97.4)">GND</text>
<text x="182.8" y="106.2">GND</text>
<text x="67.9" y="112">+5V</text>
<text x="136.4" y="113.2">GND</text>
<text x="71.9" y="117">28C256</text>
<text x="71.9" y="114.5">U9</text>
<text x="134.6" y="118.3">U8B</text>
<text x="246.9" y="116.4">GND</text>
<text x="62.7" y="122.1">A0</text>
<text x="62.7" y="124.7">A1</text>
<text x="70.7" y="123" transform="rotate(-90 70.7 123)">VCC</text>
<text x="74.4" y="122.1">D0</text>
<text x="74.4" y="124.7">D1</text>
<text x="132.9" y="120.8">74LS00</text>
<text x="62.7" y="129.7">A3</text>
<text x="62.7" y="127.2">A2</text>
<text x="74.4" y="127.2">D2</text>
<text x="74.4" y="129.7">D3</text>
<text x="182.2" y="129.1">GND</text>
<text x="246.9" y="131.6">GND</text>
<text x="62.7" y="137.4">A6</text>
<text x="62.7" y="134.8">A5</text>
<text x="62.7" y="132.3">A4</text>
<text x="74.4" y="132.3">D4</text>
<text x="74.4" y="134.8">D5</text>
<text x="74.4" y="137.4">D6</text>
<text x="129.1" y="134.8">74LS00</text>
<text x="130.8" y="132.3">U8A</text>
<text x="210.8" y="132.9">+12V</text>
<text x="62.7" y="142.4">A8</text>
<text x="62.7" y="139.9">A7</text>
<text x="74.4" y="139.9">D7</text>
<text x="81.2" y="143.7">+5V</text>
<text x="38" y="145">+5V</text>
<text x="62.7" y="147.5">A10</text>
<text x="62.7" y="145">A9</text>
<text x="128.2" y="147.5">U8C</text>
<text x="42.6" y="155.1">R10</text>
<text x="62.7" y="152.6">A12</text>
<text x="62.7" y="150.1">A11</text>
<text x="62.7" y="155.1">A13</text>
<text x="86.4" y="151.3">C10</text>
<text x="86.4" y="153.9">0.1</text>
<text x="90.5" y="153.9">uF</text>
<text x="126.6" y="150.1">74LS00</text>
<text x="148.8" y="152.6">74LS00</text>
<text x="150.4" y="150.1">U8D</text>
<text x="25.9" y="158.9">Conn_02x01</text>
<text x="30.6" y="156.4">J5</text>
<text x="42.6" y="157.7">10.5K</text>
<text x="62.7" y="157.7">A14</text>
<text x="81.2" y="161.5">GND</text>
<text x="62.7" y="165.9">~{OE}</text>
<text x="62.7" y="163.4">~{WE}</text>
<text x="62.7" y="168.4">~{CS}</text>
<text x="70.7" y="169" transform="rotate(-90 70.7 169)">GND</text>
<text x="67.9" y="178">GND</text>
</g>
<g font-size="1.8">
<text x="43.2" y="58.7">32Kn</text>
<text x="51.4" y="81.6">B_A13</text>
<text x="51.4" y="79">B_A14</text>
<text x="84.1" y="79">~{ROM}</text>
<text x="51.4" y="84.1">B_A12</text>
<text x="51.4" y="86.6">B_A15</text>
<text x="50.8" y="120.9">B_A0</text>
<text x="50.8" y="123.5">B_A1</text>
<text x="84.1" y="123.5">B_D1</text>
<text x="84.1" y="120.9">B_D0</text>
<text x="50.8" y="131.1">B_A4</text>
<text x="50.8" y="128.6">B_A3</text>
<text x="50.8" y="126">B_A2</text>
<text x="84.1" y="126">B_D2</text>
<text x="84.1" y="131.1">B_D4</text>
<text x="84.1" y="128.6">B_D3</text>
<text x="50.8" y="133.6">B_A5</text>
<text x="50.8" y="136.2">B_A6</text>
<text x="84.1" y="136.2">B_D6</text>
<text x="84.1" y="133.6">B_D5</text>
<text x="50.8" y="138.7">B_A7</text>
<text x="50.8" y="143.8">B_A9</text>
<text x="50.8" y="141.3">B_A8</text>
<text x="84.1" y="138.7">B_D7</text>
<text x="50.8" y="148.9">B_A11</text>
<text x="50.8" y="146.3">B_A10</text>
<text x="50.8" y="151.4">B_A12</text>
<text x="50.8" y="154">B_A13</text>
<text x="17.1" y="161.6">~{B_WR}</text>
<text x="50.8" y="156.5">B_A14</text>
<text x="50.8" y="166.7">~{ROM}</text>
<text x="50.8" y="164.1">~{B_RD}</text>
</g>
<g font-size="1.8" fill="#0000c2">
<text x="34.3" y="62.1">1</text>
<text x="34.3" y="64.1">0</text>
<text x="40.8" y="62.1">32K</text>
<text x="40.8" y="64.1">8K</text>
<text x="44.4" y="64.1">ROM</text>
<text x="45.6" y="62.1">ROM</text>
<text x="115.6" y="167.7">BD_ENn ECLK BUS_EN</text>
<text x="115.6" y="169.7">0 0 1</text>
<text x="115.6" y="171.8">0 1 0</text>
<text x="115.6" y="173.8">1 0 1</text>
<text x="142.1" y="169.7">tristate</text>
<text x="142.1" y="171.8">driven</text>
<text x="142.1" y="173.8">tristate</text>
<text x="115.6" y="175.9">1 1 1</text>
<text x="142.1" y="175.9">tristate</text>
</g>
<g font-size="1.4" fill="#840000">
<text x="51.5" y="30.9">1</text>
<text x="51.5" y="35.9">2</text>
<text x="87.1" y="35.9">4</text>
<text x="87.1" y="30.9">6</text>
</g>
<g font-size="1.4" fill="#008484">
<text x="55.6" y="31.8">+VIN(VCC)</text>
<text x="78.9" y="31.8">+VOUT</text>
<text x="55.6" y="36.9">-VIN(GND)</text>
<text x="78.9" y="36.9">-VOUT</text>
</g>
</svg>
